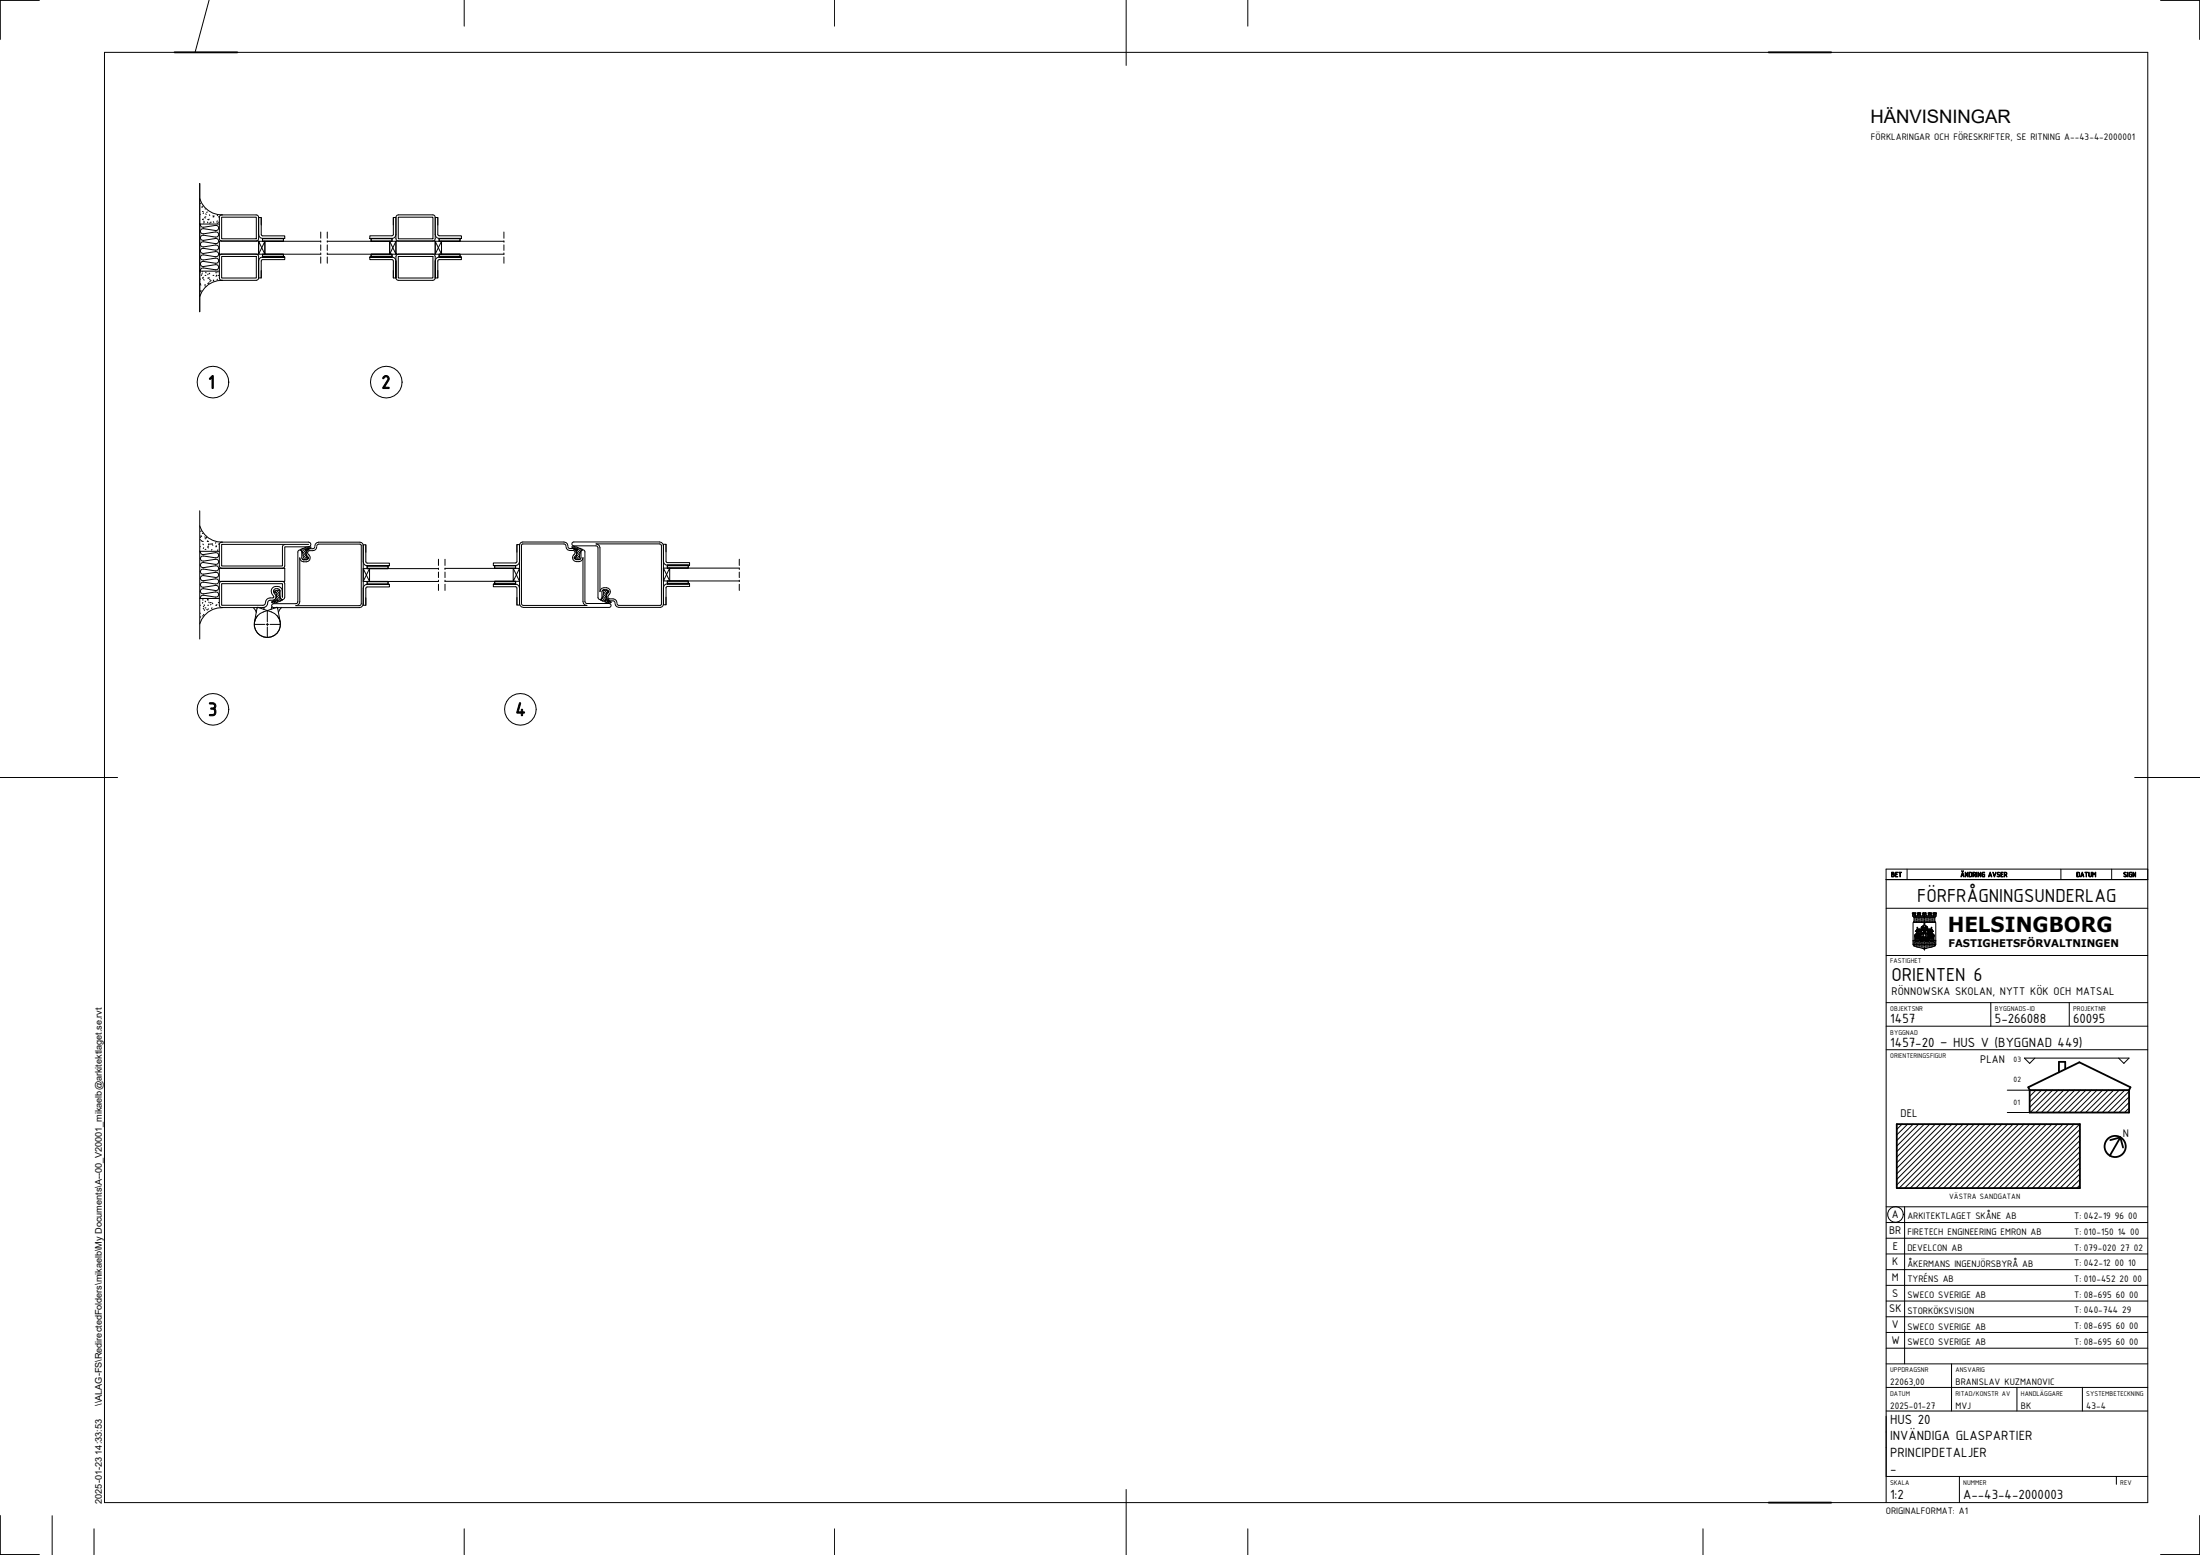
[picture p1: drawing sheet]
<svg xmlns="http://www.w3.org/2000/svg" width="841mm" height="594mm" viewBox="0 0 841 594" stroke-linecap="round" stroke-linejoin="round" font-family="sans-serif">
<g fill="#c0c0c0">
<path d="M100.4 91.1h8v1.1h-8z"/>
<path d="M100.4 97.1h8v1.1h-8z"/>
<path d="M141.9 91.1h8v1.1h-8z"/>
<path d="M141.9 97.1h8v1.1h-8z"/>
<path d="M167.9 91.1h8v1.1h-8z"/>
<path d="M167.9 97.1h8v1.1h-8z"/>
<path d="M140.4 216.1h8v1.1h-8z"/>
<path d="M140.4 222.1h8v1.1h-8z"/>
<path d="M189.1 216.1h8v1h-8z"/>
<path d="M189.1 222.1h8v1.1h-8z"/>
<path d="M255.1 215.9h8v1.1h-8z"/>
<path d="M255.1 222h8v1.1h-8z"/>
</g>
<g fill="none" stroke="#000" stroke-width=".38">
<path d="M79.9 0l-5.3 20M177.5 0v10M319 0v10M430.5 0v25M477 0v10M39.9 20h781.2v554.1h-781.2zM76.3 75.8a8.8 8.8 0 0 0 8.8 6.3M76.3 70.1v49M76.6 77.8h.1M77.1 79l.2 .3M77.4 78.8h.2M78.4 79.8h.2"/>
<path d="M76.3 85.6h7.6M76.6 81.9h.1M76.6 85.6a1 1 0 0 0 1.1 1.2l4.7-.7a1 1 0 0 1 1.2 1 1 1 0 0 1-1.2 1l-4.7-.7a1 1 0 0 0-1.1 .9 1 1 0 0 0 1.1 1l4.7-.7a1.01 1.01 0 0 1 1.2 1 1.01 1.01 0 0 1-1.2 1l-4.7-.7a1 1 0 0 0-1.1 .9 1 1 0 0 0 1.1 1l4.7-.7a1.01 1.01 0 0 1 1.2 1 1.01 1.01 0 0 1-1.2 1l-4.7-.7a1 1 0 0 0-1.1 .9 1 1 0 0 0 1.1 1l4.7-.7a1.01 1.01 0 0 1 1.2 1 1.01 1.01 0 0 1-1.2 1l-4.7-.7a1 1 0 0 0-1.1 1 1 1 0 0 0 1.1 .9l4.7-.7a1 1 0 0 1 1.2 1 1 1 0 0 1-1.2 1l-4.7-.7a1 1 0 0 0-1.1 1 1 1 0 0 0 1.1 .9l4.7-.7a1 1 0 0 1 1.2 1 1 1 0 0 1-1.2 1l-4.7-.7a1 1 0 0 0-1.1 .9 1 1 0 0 0 1.1 1l4.7-.7a1 1 0 0 1 1.2 1 1 1 0 0 1-1.2 1l-4.7-.7a1 1 0 0 0-1.1 1.2M77.4 83.9h.3M77.4 80.8h.3M77.7 83.6l-.2 .3M77.8 81.3l-.2 .3M77.9 84.5l.2 .2M78 85l-.1 .3M78.3 83.1l.1 .3M78.4 82.9h.3M78.7 81.7l.1 .3"/>
<path d="M79.2 80.9l-.2 .3M79.3 84.8l.2 .3M79.4 83.9h.3M79.9 83.7l-.1 .3M80 82l.2 .3M80.3 85.1l-.1 .2M80.4 84.9h.4M81.4 82.4l.2 .3M81.4 82.9h.4M81.6 84.7l.1 .3M81.8 82.5l-.1 .3M83 85l.1 .3"/>
<path d="M83.1 84.4l-.2 .3M83.2 82.1l-.1 .3M83.5 82.9h.1M83.5 84.9h.1M83.9 92.1h15v5h-15zM84 82.6l.8-.5 13.6 .1 .5 .8-.2 8.7-.7 .4-13.7-.1-.4-.8zM84.7 83h13.3v8.2h-13.3zM84.7 98h13.3v8.2h-13.3zM98.9 97.1l2.4-4.9v4.9h21.3M98.9 92.2l2.4 4.9h-2.4v-4.9h2.4v4.9M99.9 86v-2.9h-1v6.5l.2 .7 .5 .6 .8 .2M99.9 83.1l.1 6.9 8.9 .1v1h-8.5h8.5"/>
<path d="M100.4 91.1h8v1.1h-8zM100.4 97.1h8v1.1h-8zM100.4 98.2l-.8 .2-.5 .6-.2 .7v6.5v-8.2l-.5-.8h-14.1l-.4 .8 .1 8.7 .8 .4 13.6-.1 .5-.8h1l.1-6.9 8.9-.1v-1h-8.5h8.5M101.3 92.2h21.3M122.6 88.6v2.4M122.6 92v.5M122.6 93.6v2.1M122.6 96.6v.6M122.6 98.2v2.4M125.1 88.6v2.4M125.1 92v.5M125.1 93.6v2.1"/>
<path d="M125.1 96.6v.6M125.1 98.2v2.4M125.1 92.2h23.9l2.4 4.9v-5h15v5h-15M141.4 98.2h8.5h-8.5v1l8.8 .1 .2 6.9h1l.4 .8 .5 .1 13.6-.1 .5-.8h1l.1-6.9 8.9-.1v-1h-8.5h8.5M141.9 91.1h8v1.1h-8zM141.9 97.1h8v1.1h-8zM149 97.1v-4.9h2.4v4.9M149 92.2v4.9h-23.9M149.9 98.2l.7 .2 .6 .6 .2 .7v6.5v-8.2l.4-.8h14.1l.5 .8v8.2v-6.5l.2-.7 .5-.6 .8-.2M150.4 83.1l-.2 6.9-8.8 .1v1h8.5h-8.5M150.4 86v-2.9h1v6.5l-.2 .7-.6 .6-.7 .2M151.4 92.2l-2.4 4.9h2.4"/>
<path d="M151.5 82.6l.8-.5 13.6 .1 .5 .8-.2 8.7-.7 .4-13.7-.1-.4-.8zM152.3 83h13.2v8.2h-13.2zM152.3 98h13.2v8.2h-13.2zM166.4 92.2l2.4 4.9v-4.9h-2.4v4.9h2.4M166.4 97.1l2.4-4.9v4.9h23.8M167.4 86v-2.9h-1v6.5l.2 .7 .5 .6 .8 .2M167.4 83.1l.1 6.9 8.9 .1v1h-8.5h8.5M167.9 91.1h8v1.1h-8zM167.9 97.1h8v1.1h-8zM168.8 92.2h23.8M192.6 88.6v2.4M192.6 92v.5"/>
<path d="M192.6 93.6v2.1M192.6 96.6v.6M192.6 98.2v2.4M76.3 103.6h7.6M76.6 106.6l.1 .1M76.6 108.3h.1M76.6 111.3h.1M76.6 104.2h.1M76.6 108.6l.2 .3M76.8 110.9l.1 .3M76.9 105l.1 .3M77.3 104.5l-.1 .3"/>
<path d="M77.4 103.8v.1M77.4 106.2h.3M77.7 105.9l-.2 .3M77.9 106.8l.1 .2M78.4 109.3h.3M78.4 105.2h.3M78.4 108.7l-.1 .3M78.6 104l.2 .3M79.4 106.2h.3M79.4 108.3h.3M79.6 104.6l-.2 .3M79.8 108l.1 .3"/>
<path d="M80 106l-.2 .3M80 104.4l.2 .2M80.1 106.6l.2 .3M80.3 107.4l-.1 .3M80.4 107.3h.4M81.4 105.2h.4M81.5 107l.2 .3M81.7 107l-.1 .3M82.4 104.2h.4M82.7 105.3l-.1 .3M82.8 105.1l.2 .3M83.1 106.7l-.1 .3"/>
<path d="M83.2 103.8l.1 .2M83.5 105.2h.2M85.1 107.1a8.8 8.8 0 0 0-8.8 6.2M99.9 103.3v2.9M150.4 103.3v2.9M167.4 103.3v2.9M76.3 195.1v49M76.3 200.9a8.8 8.8 0 0 0 8.8 6.2M76.3 210.6h7.5M76.6 206.2l.1 .2M76.6 208.9h.1M76.6 204.8h.1"/>
<path d="M76.6 210.6a1.01 1.01 0 0 0 1.1 1.3l4.7-.8a1.01 1.01 0 0 1 1.2 1 1.01 1.01 0 0 1-1.2 1l-4.7-.7a1 1 0 0 0-1.1 1 1 1 0 0 0 1.1 1l4.7-.7a1 1 0 0 1 1.2 .9 1 1 0 0 1-1.2 1l-4.7-.7a1 1 0 0 0-1.1 1 1 1 0 0 0 1.1 1l4.7-.7a1 1 0 0 1 1.2 .9 1 1 0 0 1-1.2 1l-4.7-.7a1 1 0 0 0-1.1 1 1 1 0 0 0 1.1 1l4.7-.7a1 1 0 0 1 1.2 .9 1 1 0 0 1-1.2 1l-4.7-.7a1 1 0 0 0-1.1 1 1 1 0 0 0 1.1 1l4.7-.8a1 1 0 0 1 1.2 1 1 1 0 0 1-1.2 1l-4.7-.7a1 1 0 0 0-1.1 1 1 1 0 0 0 1.1 1l4.7-.8a1 1 0 0 1 1.2 1 1 1 0 0 1-1.2 1l-4.7-.7a1 1 0 0 0-1.1 1 1 1 0 0 0 1.1 1l4.7-.8a1.01 1.01 0 0 1 1.2 1 1.01 1.01 0 0 1-1.2 1l-4.7-.7a1.01 1.01 0 0 0-1.1 1.2M76.8 205.1l-.2 .3M76.9 202.8l-.2 .3M76.9 204.7l.2 .3M77.1 206.5l-.1 .3M77.4 206.8h.3M77.4 203.8h.2M77.6 207.8l.1 .3M77.9 209.3l-.2 .3M78.3 205.1l.2 .3M78.4 209.9h.3M78.4 205.8h.3"/>
<path d="M79 205.2l-.2 .3M79.4 206.6l-.2 .3M79.4 206.8h.3M79.4 208.9h.3M79.5 209.1l.1 .3M79.8 208l-.2 .3M79.8 207.7l.2 .3M80.4 207.9h.4M81 209.9l-.1 .3M81.2 207.6l-.2 .3M81.2 208.1l.2 .3M82.4 208.9h.4"/>
<path d="M82.5 207.3l-.1 .2M82.6 208.4l.2 .3M83.3 210l-.2 .3M83.5 207.9h.1M83.8 217.1h25.1v5h-25.1zM84 207.6l.8-.5h33.2a.9 .9 0 0 1 .9 .9 .9 .9 0 0 1-.9 .9h-9.1v7.3l-.5 .8-23.6 .1-.5-.1-.5-.8zM115.7 209.5l-.6 .8 .6 .7 .3 2.1 1.1-1.2 .4-1.5 .6-.4M115.8 209.5l-1.1 .5M115.8 209.5l.3 .1M115.8 213.3l-.1 .4 .9 .1 1.3-.4 .1-.4-.8 .6M117 210l-1.3 1.5M117 209l-1.4 1.7"/>
<path d="M117 211.8l.2 1.1 .3 .1M117.2 212.7l-1 1.1M117.2 210.7l-1.3 1.6M117.9 208.9l-.4 .6M118 208h-33.3v8.2h23.3v-7.3l.4-.7 .5-.2M118.1 209.7l-.4 .5M118.7 209l-.4 .4M118.9 209.5a1.86 1.86 0 0 0-2.3 .6l1.4-.6M119 209.1l-1.9-.1-.9 .4M120.4 208.6l.1-.7 .6-.6 .8-.2h15.7l1.1 .7v23.6l-.6 .5-.7 .2h-32.8a.75 .75 0 0 1-.8-.7 .75 .75 0 0 1 .8-.8h8.5l.6-.3 .2-19.4a.75 .75 0 0 1 .7-.8 .75 .75 0 0 1 .8 .8v2.6a1.69 1.69 0 0 0 2.4 0l-.2-.9a1.6 1.6 0 0 1-.7-1.7 1.6 1.6 0 0 1 1.4-1.3l1.7-.1 .4-.6M121.1 208.6l.1-.3 .7-.4 16.1 .1 .1 22.6-.4 .7-24.6 .1 .8-.2 .5-.6 .2-.7v-16.8a2.06 2.06 0 0 0 2 1.6 2.06 2.06 0 0 0 2-1.6l-.4-1a.88 .88 0 0 1-.6-.9 .88 .88 0 0 1 .7-.8l2.1-.2 .5-.6 .2-.7M138.9 217.2l2.4 4.9v-4.9h-2.4v4.9h28.7"/>
<path d="M139.8 211v-2.9h-.9v6.5l.2 .8 .5 .5 .8 .2M139.8 208.1l.2 6.9 8.9 .1v1h-8.5h8.5M140.4 216.1h8v1.1h-8zM167.6 213.7v2.3M167.6 217v.6M167.6 218.6v2.1M167.6 217.2h-26.3l-2.4 4.9M170.1 213.7v2.3M170.1 217v.6M170.1 218.6v2.1M170.1 217.1h26.1l2.4 5M189.1 216.1h8v1h-8z"/>
<path d="M197.6 208.1l-.1 6.8-8.9 .2v1h8.5h-8.5M197.6 210.9v-2.8h1v6.5l-.2 .7-.6 .6-.7 .2M198.6 217.1l-2.4 5v-5h2.4v5h-28.5M216.4 208.6l-.8-.8-16.1 .2-.2 22.6 .4 .6 24.7 .1-.8-.2-.5-.5-.2-.8v-16.7a2.06 2.06 0 0 1-2 1.5 2.06 2.06 0 0 1-2-1.5l.1-.6 .8-1.1a.8 .8 0 0 0-.7-1.1l-2-.2-.5-.5-.2-.8M217.1 208.6l-.2-.8-.5-.5-.8-.2h-15.7l-1.1 .6v23.6l.5 .6 .8 .2h32.8a.75 .75 0 0 0 .7-.8 .75 .75 0 0 0-.7-.7h-8.5l-.7-.4-.1-19.4a.75 .75 0 0 0-.7-.7 .75 .75 0 0 0-.8 .7l-.1 2.6a1.76 1.76 0 0 1-2.3 0l.1-.9a1.6 1.6 0 0 0 .8-1.7 1.6 1.6 0 0 0-1.5-1.2l-1.6-.1-.4-.7M218.5 209l1-.2 1.8 .5M218.6 209.4a2.37 2.37 0 0 1 2.3 .5l-.3 .1-1.1-.5M218.8 208.9l.3 .5M219.3 209.8l.7 .5 .4 .7v.8l1.1 1.2 .5-2.5 .7-.4M219.3 209.6l.5 .5M219.5 208.8l.5 .6M220.2 210.6l1.4 1.6"/>
<path d="M220.3 212.6l.9 1.1M220.4 211.7l-.1 1.1-.4 .2M220.5 209l1.4 1.7M220.5 210l1.2 1.4M221.6 213.3l.1 .4h-.8l-1.3-.3-.1-.4 .8 .5M221.7 209.5l.7 .7M221.7 209.5h-.3M221.7 209.5l1 .4M253.6 217l2.4 5h26.6M254.6 210.8v-2.9h-1v6.5l.2 .8 .6 .6 .7 .1M254.6 207.9l.2 6.9 8.8 .1v1h-8.5h8.5M255.1 215.9h8v1.1h-8z"/>
<path d="M282.6 217.6v-.6h-29v5h2.4v-5l-2.4 5M282.6 213.7v2.3M282.6 218.6v2.1M76.3 228.6h7.5M76.6 231.2h.1M76.6 234.3h.1M76.8 235.6l-.2 .2M77.4 229.2h.3M77.4 235.3h.3M77.5 230.2l-.1 .3M77.7 232.4l.2 .3M77.8 234.7l.2 .3"/>
<path d="M77.9 231.6l-.2 .2M78 231l.2 .3M78.3 232.9l-.2 .3M78.4 232.2h.3M78.4 229.6l.2 .3M79.1 232.8l.1 .3M79.4 229.2h.3M79.4 231.2h.3M79.4 228.9l-.2 .3M79.7 232.6l-.2 .3M79.8 230l.2 .3M80.4 230.2h.4"/>
<path d="M80.7 230.8l-.2 .3M81 232.2l-.1 .3M81.2 230.4l.2 .3M82.4 231.2h.4M82.9 230.9l-.1 .3M83.5 230.2h.2M85.1 232.1a8.8 8.8 0 0 0-8.8 6.3M96.8 232.1l1.2 1.8M97.2 238.5h4M98.5 235.2a5 5 0 0 0 .9 7.5 5 5 0 0 0 7.3-2 5 5 0 0 0-3-6.9l-5.3-1.7-1.1 5.5M101 232.1l-.3 .7M101.7 238.5h1"/>
<path d="M102.2 233.5v4.1M102.2 238.1v1M102.2 239.5v4M103.2 238.5h4M103.9 231.8l-.2 1M104.4 227.5a2.1 2.1 0 0 1 .5-3.4 2.1 2.1 0 0 1 3 1.7v2.4M104.4 229.8l-.4 .5M104.5 227.6l.2 .5-.4 .3a2.15 2.15 0 0 0-2.8 1.8M104.8 229.7l1.1-.5 .3 .1a2.52 2.52 0 0 1-2.4 .5M105 226.9a1.09 1.09 0 0 1-.4-1.2 1.09 1.09 0 0 1 .9-.8l1.1 .1 .3 .4 .2 2.8M105 229.1l-.4 .5M105.1 227a1.33 1.33 0 0 1 .4 1.4 1.33 1.33 0 0 1-1.2 .9l-1.5 .1-.5 .8"/>
<path d="M105.2 226.2l.3 .2 .2 1.1M105.3 229.8l-.5 .6M105.5 225.7l-.5 .6-.3-.1 .1-.4 1.3-.3h.9l-.1 .4M105.9 235.2a5 5 0 0 1-.9 7.5 5 5 0 0 1-7.3-2 5 5 0 0 1 3-6.9l5.3-1.7 1.1 5.5M106.5 225.5l-1 1.1M106.6 229.8l-1.9 .6-.9-.2M106.8 227l-1.3 1.6M107 227.8l-1.3 1.4M107 228.2l.6 .8-.6 .7h-.3M107 228.2l-.3-2-1 1.2-.5 1.5-.6 .4M107.1 228.2a.9 .9 0 0 0 .9 .9 .9 .9 0 0 0 .9-.9v-5.2l-.5-.8-.4-.1h-23.2l-.8 .5-.2 8.6 .5 .8 16.2 .1a1.77 1.77 0 0 0 1.8-1.8M107.1 228.5l-1.4 1.7"/>
<path d="M107.6 228.9l.4 .2M107.7 232.1l-1.3 1.8M108 228.2v-5.2h-23.3v8.2h15.8l.8-.4 .2-.5M108 229.3l-1 .4M140.4 222.1h8v1.1h-8zM140.4 223.2l-.8 .2-.5 .6-.2 .7v6.5h.9v-2.8M148.9 223.2h-8.5h8.5v1l-8.9 .2-.2 6.8M167.6 221.7v.5M167.6 223.2v2.4M170.1 221.7v.5M170.1 223.2v2.4M188.6 223.2h8.5h-8.5v1l8.9 .1 .1 6.9"/>
<path d="M189.1 222.1h8v1.1h-8zM197.1 223.2l.7 .2 .6 .5 .2 .8v6.5h-1v-2.9M229.5 229.3l1 .4M229.9 228.9l-.4 .2M230.3 228.5l1.5 1.7M230.5 227.8l1.3 1.4M230.6 226.9l1.4 1.6M230.8 229.6l-.3 .1M230.9 229.8l1.9 .5 .9-.1M231 225.4l.9 1.1M232 225.6l.8 .6-.2-.4-1.2-.3h-.9l.1 .4M232.2 229.7l.5 .6"/>
<path d="M232.3 226.2l-.3 .2-.2 1M232.5 229l.4 .5M232.7 229.7l-1.1-.6-.3 .2a2.45 2.45 0 0 0 2.3 .4M232.9 229.3l-.7-.4-.4-.7v-.8l-1-1.3-.4 2.1-.5 .7 .6 .8M233.1 229.8l.4 .4M235.1 230.3l-.4-.7a2.64 2.64 0 0 1-3.1-1.5l.1-.7 .9-1.1a.75 .75 0 0 0-.7-1h-1l-.7 .4-.1 2.6a.75 .75 0 0 1-.7 .7 .75 .75 0 0 1-.8-.7l-.1-19.4-.6-.4h-8.5a.74 .74 0 0 1-.8-.7 .74 .74 0 0 1 .8-.7h32.7l.8 .1 .5 .6 .2 .7-.2 22.9-1 .7h-15.8l-.7-.3-.6-.5-.2-.8M235.9 230.3l-.2-.7a3.4 3.4 0 0 0-3-.9l-.3-1a1.77 1.77 0 0 0 .8-2.3 1.77 1.77 0 0 0-2.3-.9l-.8 .2-.5 .6-.2 .7v-16.7l-.2-.8-1.3-.7h24.2l.7 .4-.1 22.9-16.1 .2-.4-.1-.3-.7M255.1 222h8v1.1h-8zM255.1 223.1l-.7 .1-.6 .6-.2 .7v6.6h1v-2.9M263.6 223.1h-8.5h8.5v.9l-8.8 .2-.2 6.9M282.6 221.7v.5M282.6 223.2v2.4"/>
<path d="M0 297h44.9M816.1 297h25M729 332v4M787.8 332v4M807.3 332v4M821.1 332h-100.1v4h100.1h-100.1v238.1M721 347h100.1M731.2 350l.5 .5v1.5M731.2 349.6h1.2v.4M731.2 349.3h1.1M731.2 349l-.1-.3h1.3v.3h-1.2v1h4.7M731.3 359.3h1v.2h-1z"/>
<path d="M731.3 359.9h8.7M731.5 352.4v-.4h8.3l.2 .4-.1 8.8-.6 .4-3.2 .8-.4 .5M731.6 350v.3M731.6 349.3v.3M731.7 350.6h7.9M731.7 351.5h7.9M731.7 351h7.9M731.8 359.9v.5M731.9 349.6v.4M731.9 349v.3M732 357.9l1.8 .1M732.1 357.1l.6 .8"/>
<path d="M732.2 359.7h1.1v.2h-1.1zM732.2 356.9l.8 1M732.2 358.2l.2 .4zM732.2 359.5v.2M732.3 350v.3M732.3 349v.6M732.5 358.2l.1 .4zM732.5 355.6l.2 .2 .7-.8 .7 .8M732.6 356.7l-.7 .6 .2 .6M732.6 355.9v.8h2.1M732.6 356.7l1 1.1M732.6 356.7l-.7 .8"/>
<path d="M732.7 350.3v.3M732.7 351v.5M732.7 352v.4M732.7 355.4l.3 .4M732.8 358.2l.1 .4zM732.8 355.2l.5 .6M732.8 356.2l.1 .4zM732.9 354.3l.2 .2zM732.9 350v-.4h1.5v.4M732.9 356.7l.8 1M732.9 354.5l-.7 1.4h2.4M732.9 356.7l-.9 1"/>
<path d="M733 354.5v.4h1.6M733 358.2l.1 .4zM733 349l-.1-.3h1.4v.3h-1.3v.6M733 349.3h1.1M733.1 355l-.7 .8M733.2 355l.6 .8M733.2 359.3h1v.2h-1zM733.2 350v.3M733.2 356.2l.1 .4zM733.3 358.2l.1 .4zM733.3 359.5v.2M733.4 349.3v.3"/>
<path d="M733.4 356.7l.6 .7M733.5 358.2l.1 .4zM733.5 356.7l-1.1 1.2-.5-.6M733.6 356.2l.1 .4zM733.6 350.6v.4M733.6 351.5v.5M733.6 349v.3M733.6 349.6v.4M733.6 355l-.7 .8M733.7 359.9v.5M733.7 355l.7 .8M733.7 358.9l3.9 .1z"/>
<path d="M733.7 356.7l.5 .5M733.7 358l3.9 .1zM733.7 358.1l-1.7-.2 .1 .8h1.7M733.7 355.8l.7-.8 .2 .2-.6 .6M733.8 358.1v.7l-1.8-.1 .1 .6M733.8 359v.3M733.8 356.7l-1.1 1.2M733.8 358.3h1.8M733.9 357.5l-.7-.8-1.1 1.2-.2-.3M733.9 355l-.7 .8M733.9 349.3v.3M733.9 358.3l.1 .5z"/>
<path d="M733.9 356.2l.2 .4zM734 355l.6 .7M734 350v.3M734.1 357.8l-.5 .1M734.1 349v.6M734.1 359.7h1.1v.2h-1.1zM734.2 359.5v.2M734.2 355l-.6 .8-.7-.8M734.3 358.3l.1 .5zM734.3 356.7l.2 .2M734.3 356.2l.1 .4zM734.3 357.1l-.3-.4-1.1 1.2"/>
<path d="M734.4 356.7l-1.1 1.2-.9-1.1M734.5 354.5l.1 1-.3 .3M734.5 354.4v-.4h.4v.4M734.6 355h-1.6l-.6 .8h2.2M734.6 355.6v1.1M734.6 357.8h-.5l1.6-2.1-2.1 2.2h-1.5M734.6 358.3l.2 .5zM734.7 351v.5M734.7 350.3v.3M734.7 352v.4M734.8 354l.9-.6 .9 .6M734.8 354.7l.1 .5z"/>
<path d="M734.8 350v-.4h.9v.4v-.4h.8v.4M735 358.3l.1 .5zM735 349h.1M735 349v-.3h1.4v.3l-1.3 .3M735.1 354.7l.1 .5zM735.1 359.3h1.1v.2h-1.1zM735.1 359.5v.2M735.2 354.4v-.4h.3v.4M735.2 357.8h-.6l1.1-2.1-.5 2.1h.9l-.4-2.1 1 2.1M735.4 350v.3M735.4 358.3l.1 .5zM735.4 349.3v.3"/>
<path d="M735.5 354.8l.1 .4zM735.5 355.5l.2 .2 1.1-.2-1 .1M735.7 351v-.4v.4M735.7 352v-.5v.5M735.7 359.9v.5M735.7 358.3h1.5M735.8 354.8l.1 .4zM735.8 358.3l.2 .5zM735.8 354.4v-.4h.4v.4M735.9 355.5l-.2-.2-1.2 .2 1.1 .1M735.9 349.3v.3M736 350v.3"/>
<path d="M736.1 357.8h1.2l-1.6-2.1 2.1 2.2h1.4M736.1 359.7h1.1v.2h-1.1zM736.2 354.7l.1 .5zM736.2 358.3l.1 .5zM736.2 359.5v.2M736.3 349v.6M736.3 349.3l-1.2-.3v.6M736.4 354.7l.2 .5zM736.5 354.4v-.4h.3v.4M736.6 358.3l.1 .5zM736.7 352v.4M736.7 356.7h2"/>
<path d="M736.7 350.3v.3M736.7 351v.5M736.7 354l-.9-.7-.1-.7-.1 .7-1 .7M736.7 355.6v1.1M736.9 354.5l-2.5-.1h2.5l-.2 1.1 .4 .3M736.9 356.2l.1 .4zM737 358.3l.1 .5zM737 350v-.4h1.5v.4M737 356.7l1.1 1.2M737 357.1l.3-.4 1.1 1.2M737 356.7l-.1 .2M737.1 359.3h1v.2h-1z"/>
<path d="M737.2 355l.6 .8 .6-.8M737.2 357.2l.4-.5 1.1 1.2M737.2 359.5v.2M737.2 349.3h1.1M737.2 349v.6M737.2 358.3h.3M737.3 357.8l.5 .1M737.3 356.2l.1 .4zM737.3 358.3l.1 .5zM737.3 355.8l-.6-.6 .2-.2 .7 .8M737.4 350v.3M737.4 355l-.7 .7"/>
<path d="M737.4 349.3v.3M737.4 355l.7 .8 .4-.6M737.5 357.5l.6-.8 1.1 1.2M737.6 359v.3M737.6 358.7h1.7M737.6 355l-.6 .8M737.7 356.2l.1 .4zM737.7 359.9v.5M737.7 349.6v.4M737.7 349v.3M737.7 355l.7 .8M737.7 350.6v.4"/>
<path d="M737.7 351.5v.5M737.7 358.2l.1 .4zM737.8 356.7l1.1 1.2M737.9 355l-.7 .8M737.9 356.7l-.6 .7M738 355l.7 .8 .1-.2M738 349.3v.3M738 358.2l.1 .4zM738 359.7h1.2v.2h-1.2zM738 356.2l.1 .4zM738.1 359.5v.2M738.1 350v.3"/>
<path d="M738.2 358.2l.1 .4zM738.3 349l.1-.3h-1.4v.3h1.3v.6M738.3 354.3l.2 .2zM738.3 354.5v.4h-1.6M738.4 356.2l.1 .4zM738.4 356.7l1 1M738.4 354.5l.8 1.4-2.5-.1h2.3l-.6-.8h-1.7M738.4 358.2l.2 .4zM738.5 356.7l-.9 1M738.7 350.3v.3M738.7 352v.4M738.7 351v.5"/>
<path d="M738.7 355.4l-.4 .4M738.7 358.2l.1 .4zM738.7 356.7l.7 .4-.2 .8M738.7 355.9v.8l.7 .8M738.7 356.7l-.9 1.1M738.9 355.8l-.7-.8-.7 .8M738.9 356.8l-.9 1.1M739 358.2l.1 .4zM739 359.3h1v.2h-1zM739.1 349.3h1.1M739.1 349h1.1M739.1 349.6l-.2-.9h1.4l-.1 1.3h-4.7"/>
<path d="M739.1 359.5v.2M739.1 350v.3M739.1 356.9l-.8 1M739.2 358.1v.6M739.2 358.8v.5M739.3 357.1l-.7 .8M739.3 358.1h-1.7v.8l1.7-.1M739.3 357.9l-1.7 .1M739.4 349.6v.4M739.4 357.6l-.2 .3M739.4 349v.3M739.4 357.3l-.5 .6"/>
<path d="M739.5 359.9v.5M739.8 349.3v.3M739.8 350l.1 .3h-8.4M739.8 352.4h-8.5l.1 8.7 .7 .5 3.2 .8 .4 .5M740.2 349.6h-1.3v.4M740.2 350l-.6 .5v1.5M721 365h100.1M731.3 360.4h8.7M731.4 360.8h8.6M731.6 361.3h8.2M731.8 360.8v.5M732.7 360.4v.4"/>
<path d="M732.7 361.3v.5M732.9 361.8h5.6M733.7 360.8v.5M733.7 361.8v.2M734.7 360.4v.4M734.7 361.3v.5M734.8 362.3h1.7M735.7 361.3v-.5v.5M735.7 361.8v1.1M736.6 360.4v.4M736.6 361.3v.5M737.7 360.8v.5"/>
<path d="M737.7 361.8v.2M738.6 360.4v.4M738.6 361.3v.5M739.5 360.8v.5M721 392h100.1M721 383.1h100.1M761 383.1v8.9M791 383.1v8.8M721 401h100.1M767.4 416.5h46.5M776.2 416.5l-.3 .3M777.9 404.2l-2 2.1-2-2.1h40l-2 2.1-2-2.1"/>
<path d="M778.3 416.5l-2.4 2.4M780.4 416.5l-4.5 4.5M782.5 416.5l-6.6 6.6M784.6 416.5l-8.5 8.5M786.8 416.5l-8.6 8.5M788.9 416.5l-8.5 8.5M791 416.5l-8.5 8.5M793.1 416.5l-8.5 8.5M795.3 416.5l-8.6 8.5M797.4 416.5l-8.5 8.5M799.5 416.5l-8.5 8.5M801.6 416.5l-8.5 8.5"/>
<path d="M803.7 416.5l-8.5 8.5M805.9 416.5l-8.6 8.5M808 416.5l-8.5 8.5M810.1 416.5l-8.5 8.5M812.2 416.5l-8.5 8.5M813.9 416.9l-8.1 8.1M813.9 419.1l-5.9 5.9M727.1 429.5l-2 2M729.3 429.5l-4.2 4.1M731.4 429.5l-6.3 6.2M733.5 429.5l-8.4 8.4M735.6 429.5l-10.5 10.5"/>
<path d="M737.7 429.5l-12.6 12.6M739.9 429.5l-14.8 14.7M742 429.5l-16.9 16.8M744.1 429.5l-19 19M746.2 429.5l-21.1 21.1M748.3 429.5l-23.2 23.2M750.5 429.5l-24.5 24.4M752.6 429.5l-24.4 24.4M754.7 429.5l-24.4 24.4M756.8 429.5l-24.4 24.4M759 429.5l-24.5 24.4M761.1 429.5l-24.5 24.4"/>
<path d="M763.2 429.5l-24.4 24.4M765.3 429.5l-24.4 24.4M767.4 425h46.5M767.4 429.5l-24.4 24.4M769.6 429.5l-24.5 24.4M771.7 429.5l-24.5 24.4M773.8 429.5l-24.4 24.4M775.9 429.5l-24.4 24.4M778 429.5l-24.4 24.4M780.2 429.5l-24.5 24.4M782.3 429.5l-24.4 24.4M784.4 429.5l-24.4 24.4"/>
<path d="M786.5 429.5l-24.4 24.4M788.6 429.5l-24.4 24.4M790.8 429.5l-24.5 24.4M792.9 429.5l-24.4 24.4M795 429.5l-24.4 24.4M795.1 431.5l-22.4 22.4M795.1 433.6l-20.3 20.3M795.1 435.8l-18.2 18.1M795.1 437.9l-16 16M813.9 421.2l-3.8 3.8M813.9 423.3l-1.7 1.7M795.1 440l-13.9 13.9"/>
<path d="M795.1 442.1l-11.8 11.8M795.1 444.2l-9.7 9.7M795.1 446.4l-7.6 7.5M795.1 448.5l-5.4 5.4M795.1 450.6l-3.3 3.3M795.1 452.7l-1.2 1.2M721 461.1h100.1M721 467.1h100.1M721 473.1h100.1M721 479.1h100.1M728.1 461.1v60M721 491.1h100.1"/>
<path d="M721 497.1h100.1M721 485.1h100.1M721 515.1h100.1M721 503.1h100.1M721 509.1h100.1M721 521.1h100.1M721 530.1h100.1M721 539.1h100.1M746 521.1v18M771 530.1v9M796.1 530.1v9M19.9 579.1v15"/>
<path d="M430.5 569.1v25M721 564.1h100.1M749 564.1v10M809.1 564.1v3M35.9 584.1v10M177.5 584.1v10M319 584.1v10M477 584.1v10M651 584.1v10"/>
<circle cx="81.4" cy="146" r="6"/>
<circle cx="147.7" cy="146" r="6"/>
<circle cx="81.4" cy="271" r="6.1"/>
<circle cx="198.9" cy="271" r="6.1"/>
<circle cx="732.7" cy="359.4" r=".16"/>
<circle cx="732.8" cy="359.4" r=".25"/>
<circle cx="734.7" cy="359.4" r=".16"/>
<circle cx="734.7" cy="359.4" r=".24"/>
<circle cx="736.7" cy="359.4" r=".16"/>
<circle cx="736.7" cy="359.4" r=".24"/>
<circle cx="738.6" cy="359.4" r=".16"/>
<circle cx="738.6" cy="359.4" r=".24"/>
<circle cx="724.6" cy="464" r="3"/>
</g>
<g fill="none" stroke="#000" stroke-width=".7">
<path d="M14.9 0h-14.9v15M826.1 0h15v15M66.7 20h24M676.1 20h23.9M775.9 416.5h38M775.9 416.5l-.5-1.1 19.5-9.6 19.5 9.6-.5 1.1M775.9 416.5v8.5h38v-8.5M789.5 408.5v-2.8h-2.4v4M725.1 429.5h70v24.4h-70zM810.6 434.5l1 3.9M810.6 434.5l-3.9 1.1M810.6 434.5l-4 7"/>
<path d="M0 579.1v15h14.9M676.1 574.1h23.9M841.1 579.1v15h-15"/>
<circle cx="808.6" cy="438" r="4"/>
</g>
<text font-size="7.9" x="744.6" y="355.9">HELSINGBORG</text>
<g font-size="7.7">
<text x="79.5" y="148.4">1</text>
<text x="145.8" y="148.4">2</text>
<text x="79.5" y="273.5">3</text>
<text x="197" y="273.5">4</text>
<text x="732.9" y="344.6">FÖRFRÅGNINGSUNDERLAG</text>
<text x="723.1" y="374.8">ORIENTEN 6</text>
</g>
<text font-size="7.1" x="715.1" y="46.9">HÄNVISNINGAR</text>
<g font-size="5.5">
<text x="722.6" y="391">1457</text>
<text x="762.6" y="391">5-266088</text>
<text x="792.5" y="391">60095</text>
<text x="722.6" y="400">1457-20 – HUS V (BYGGNAD 449)</text>
<text x="722.5" y="544.2">HUS 20</text>
<text x="722.5" y="550.3">INVÄNDIGA GLASPARTIER</text>
<text x="722.5" y="556.6">PRINCIPDETALJER</text>
<text x="722.5" y="562.9">-</text>
<text x="722.5" y="572.6">1:2</text>
<text x="750.5" y="572.6">A--43-4-2000003</text>
</g>
<g font-size="4.6">
<text x="723.1" y="380.3">RÖNNOWSKA SKOLAN, NYTT KÖK OCH MATSAL</text>
<text x="757" y="406.1">PLAN</text>
<text x="726.6" y="426.7">DEL</text>
<text x="811.6" y="434.4">N</text>
<text x="723.2" y="465.4">A</text>
<text x="722.2" y="471.4">BR</text>
<text x="723.6" y="477.4">E</text>
<text x="723.3" y="483.4">K</text>
<text x="723.2" y="489.4">M</text>
<text x="723.3" y="495.4">S</text>
<text x="722.2" y="501.4">SK</text>
<text x="723.2" y="507.4">V</text>
<text x="723.1" y="513.4">W</text>
</g>
<text font-size="4" x="744.9" y="361.6">FASTIGHETSFÖRVALTNINGEN</text>
<g font-size="3.9">
<text x="715.2" y="53.3">FÖRKLARINGAR OCH FÖRESKRIFTER, SE RITNING A--43-4-2000001</text>
<text x="729.1" y="465.8">ARKITEKTLAGET SKÅNE AB</text>
<text x="792.9" y="465.8">T: 042-19 96 00</text>
<text x="729.1" y="472">FIRETECH ENGINEERING EMRON AB</text>
<text x="792.9" y="471.8">T: 010-150 14 00</text>
<text x="729.1" y="478">DEVELCON AB</text>
<text x="792.9" y="477.8">T: 079-020 27 02</text>
<text x="729.1" y="484">ÅKERMANS INGENJÖRSBYRÅ AB</text>
<text x="792.9" y="483.8">T: 042-12 00 10</text>
<text x="729.1" y="490">TYRÉNS AB</text>
<text x="792.9" y="489.8">T: 010-452 20 00</text>
<text x="729.1" y="496">SWECO SVERIGE AB</text>
<text x="792.9" y="495.8">T: 08-695 60 00</text>
<text x="729.1" y="502">STORKÖKSVISION</text>
<text x="792.9" y="501.8">T: 040-744 29</text>
<text x="729.1" y="508">SWECO SVERIGE AB</text>
<text x="792.9" y="507.8">T: 08-695 60 00</text>
<text x="729.1" y="514">SWECO SVERIGE AB</text>
<text x="792.9" y="513.8">T: 08-695 60 00</text>
<text x="722.5" y="529.2">22063,00</text>
<text x="747.5" y="529.2">BRANISLAV KUZMANOVIC</text>
<text x="722.5" y="538.2">2025-01-27</text>
<text x="747.5" y="538.2">MVJ</text>
<text x="772.5" y="538.2">BK</text>
<text x="797.5" y="538.2">43-4</text>
<text x="720.9" y="578.5">ORIGINALFORMAT: A1</text>
</g>
<g font-size="3.5">
<text x="38.9" y="537.1" transform="rotate(-90 38.9 537.1)">\\ALAG-FS\RedirectedFolders\mikaelb\My Documents\A--00_V20001_mikaelb@arkitektlaget.se.rvt</text>
<text x="38.9" y="574.5" transform="rotate(-90 38.9 574.5)">2025-01-23 14:33:53</text>
</g>
<g font-size="3.2">
<text x="769.8" y="405.6">03</text>
<text x="769.8" y="413.4">02</text>
<text x="769.8" y="422">01</text>
<text x="745.1" y="458">VÄSTRA SANDGATAN</text>
</g>
<g font-size="2.8">
<text x="722.9" y="335">BET</text>
<text x="749.4" y="335">ÄNDRING AVSER</text>
<text x="793.7" y="335">DATUM</text>
<text x="811.7" y="335">SIGN</text>
<text x="722.6" y="368.1">FASTIGHET</text>
<text x="722.6" y="386.1">OBJEKTSNR</text>
<text x="762.6" y="386.1">BYGGNADS-ID</text>
<text x="792.5" y="386.1">PROJEKTNR</text>
<text x="722.6" y="395.3">BYGGNAD</text>
<text x="722.6" y="404.1">ORIENTERINGSFIGUR</text>
<text x="722.5" y="524.3">UPPDRAGSNR</text>
<text x="747.5" y="524.3">ANSVARIG</text>
<text x="722.5" y="533.3">DATUM</text>
<text x="747.5" y="533.3">RITAD/KONSTR AV</text>
<text x="772.5" y="533.3">HANDLÄGGARE</text>
<text x="797.5" y="533.3">SYSTEMBETECKNING</text>
<text x="722.5" y="567.3">SKALA</text>
<text x="750.5" y="567.3">NUMMER</text>
<text x="810.5" y="567.3">REV</text>
</g>
</svg>
